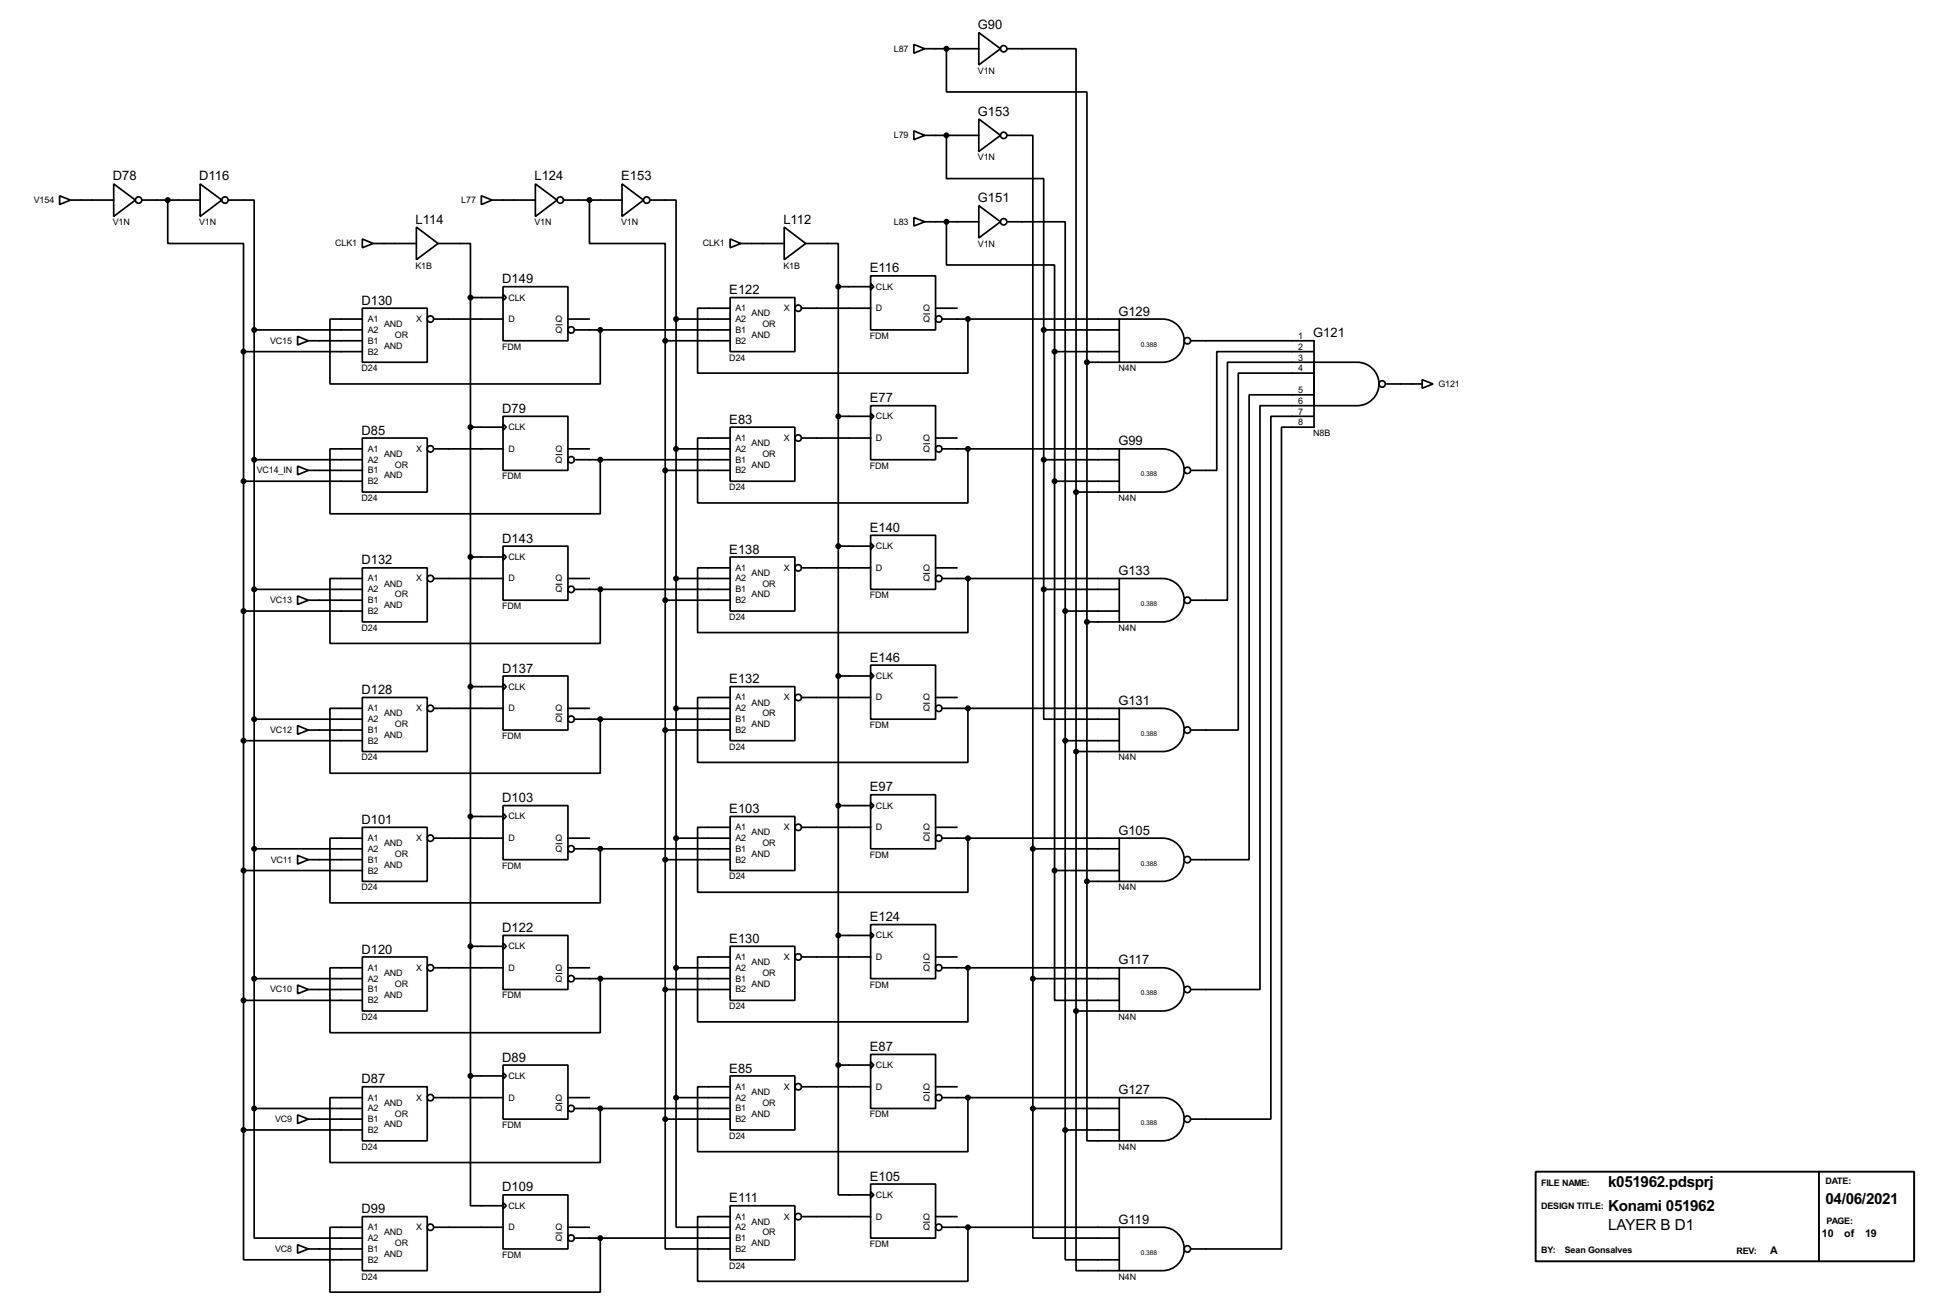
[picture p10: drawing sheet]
<svg xmlns="http://www.w3.org/2000/svg" width="460mm" height="307mm" viewBox="0 0 460 307" stroke-linecap="round" stroke-linejoin="round" font-family="sans-serif">
<g fill="none" stroke="#000" stroke-width=".4">
<path d="M214.7 10.5l2.5 1-2.5 1zM217.2 11.5h12.7M222.3 11.5v10.1h33v63.5M229.9 7.7l5.1 3.8-5.1 3.8zM236.5 11.5h16.3v104.1M214.7 30.8l2.5 1-2.5 1zM217.2 31.8h12.7M222.3 31.8v10.2h22.9v35.5M229.9 28l5.1 3.8-5.1 3.8zM236.5 31.8h6.1v167.6M14 46l2.6 1-2.6 1.1zM16.6 47h10.1"/>
<path d="M26.7 43.2l5.1 3.8-5.1 3.9zM33.3 47h13.7M39.4 47v10.2h17.8v25.4M47 43.2l5.1 3.8-5.1 3.9zM53.6 47h6.1v30.5M85.1 56.2l2.6 1-2.6 1zM87.7 57.2h10.1M97.8 53.4l5.1 3.8-5.1 3.8zM102.9 57.2h7.6v12.7M113.1 46l2.5 1-2.5 1.1zM115.6 47h10.2M125.8 43.2l5.1 3.8-5.1 3.9z"/>
<path d="M132.4 47h13.7M138.5 47v10.2h17.8v22.9M146.1 43.2l5.1 3.8-5.1 3.9zM152.7 47h6.1v28M171.5 56.2l2.5 1-2.5 1zM174 57.2h10.2M184.2 53.4l5.1 3.8-5.1 3.8zM189.3 57.2h7.6v10.2M214.7 51.1l2.5 1-2.5 1zM217.2 52.1h12.7M222.3 52.1v10.2h25.4v20.3M229.9 48.3l5.1 3.8-5.1 3.8z"/>
<path d="M236.5 52.1h13.7v91.5M59.7 77.5h25.4M59.7 77.5v182.9M69.9 79l2.5 1.1-2.5 1zM85.1 72.4h15.3v12.7h-15.3zM85.1 75h-7.6v15.2h63.5v-12.7M101.9 75h16.3M110.5 69.9h7.7M110.5 69.9v182.9M118.2 67.4h15.2v12.7h-15.2zM118.2 69.1l.7 .8-.7 .8zM133.4 75h5.1"/>
<path d="M134.9 77.5h36.6M158.8 75h12.7M158.8 75v182.9M171.5 69.9h15.2v12.7h-15.2zM171.5 72.4h-7.6v15.3h63.5v-12.7M188.3 72.4h16.2M196.9 67.4h7.6M196.9 67.4v182.8M204.5 64.8h15.3v12.7h-15.3zM204.5 66.6l.8 .8-.8 .7zM219.8 72.4h5M221.3 75h41.6"/>
<path d="M245.2 77.5h17.7M245.2 77.5v61M262.9 75h10.2a5.1 5.1 0 0 1 5.1 5 5.1 5.1 0 0 1-5.1 5.1h-10.2zM57.2 82.6v182.9M57.2 82.6h27.9M72.4 80.1h12.7M118.2 97.8h15.2v12.7h-15.2zM118.2 99.6l.7 .8-.7 .7zM156.3 80.1h15.2M156.3 80.1v182.8M196.9 97.8h7.6M204.5 95.3h15.3v12.7h-15.3z"/>
<path d="M204.5 97.1l.8 .7-.8 .8zM247.7 82.6h15.2M247.7 82.6v121.9M255.3 85.1h7.6M255.3 85.1v122M279.7 80.1h29v20.3h-7.7v193h-21.3M308.7 85.1h10.1a5.1 5.1 0 0 1 5.1 5.1 5.1 5.1 0 0 1-5.1 5.1h-10.1zM308.7 82.6h-22.9v27.9h-6.1M308.7 85.1h-20.4v55.9h-8.6M308.7 87.7h-17.8v83.8h-11.2M308.7 92.8h-15.3v109.2h-13.7M308.7 95.3h-12.7v137.2h-16.3"/>
<path d="M308.7 97.8h-10.2v165.1h-18.8M325.4 90.2h8.7M334.1 89.2l2.5 1-2.5 1zM57.2 113.1h27.9M59.7 108h25.4M69.9 109.5l2.5 1-2.5 1.1zM72.4 110.5h12.7M85.1 102.9h15.3v12.7h-15.3zM85.1 105.5h-7.6v15.2h63.5v-12.7M101.9 105.5h16.3M110.5 100.4h7.7M133.4 105.5h5.1"/>
<path d="M134.9 108h36.6M156.3 110.5h15.2M158.8 105.5h12.7M171.5 100.4h15.2v12.7h-15.2zM171.5 102.9h-7.6v15.3h63.5v-12.7M188.3 102.9h16.2M219.8 102.9h5M221.3 105.5h41.6M245.2 108h17.7M247.7 113.1h15.2M252.8 115.6v121.9M252.8 115.6h10.1"/>
<path d="M262.9 105.5h10.2a5.1 5.1 0 0 1 5.1 5 5.1 5.1 0 0 1-5.1 5.1h-10.2zM59.7 138.5h25.4M85.1 133.4h15.3v12.7h-15.3zM85.1 135.9h-7.6v15.3h63.5v-12.7M101.9 135.9h16.3M110.5 130.9h7.7M118.2 128.3h15.2v12.7h-15.2zM118.2 130.1l.7 .8-.7 .7zM133.4 135.9h5.1M134.9 138.5h36.6M158.8 135.9h12.7M171.5 130.9h15.2v12.7h-15.2z"/>
<path d="M171.5 133.4h-7.6v15.2h63.5v-12.7M188.3 133.4h16.2M196.9 128.3h7.6M204.5 125.8h15.3v12.7h-15.3zM204.5 127.6l.8 .7-.8 .8zM219.8 133.4h5M221.3 135.9h41.6M245.2 138.5v30.5h17.7M245.2 138.5h17.7M262.9 135.9h10.2a5.1 5.1 0 0 1 5.1 5.1 5.1 5.1 0 0 1-5.1 5.1h-10.2zM57.2 143.6h27.9M69.9 140l2.5 1-2.5 1z"/>
<path d="M72.4 141h12.7M118.2 158.8h15.2v12.7h-15.2zM156.3 141h15.2M196.9 158.8h7.6M204.5 156.3h15.3v12.7h-15.3zM204.5 158l.8 .8-.8 .8zM250.2 143.6h12.7M250.2 143.6v121.9M255.3 146.1h7.6M57.2 174h27.9M59.7 169h25.4M69.9 170.5l2.5 1-2.5 1z"/>
<path d="M72.4 171.5h12.7M85.1 163.9h15.3v12.7h-15.3zM85.1 166.4h-7.6v15.3h63.5v-12.7M101.9 166.4h16.3M110.5 161.3h7.7M118.2 160.6l.7 .7-.7 .8zM133.4 166.4h5.1M134.9 169h36.6M156.3 171.5h15.2M158.8 166.4h12.7M171.5 161.3h15.2v12.7h-15.2zM171.5 163.9h-7.6v15.2h63.5v-12.7"/>
<path d="M188.3 163.9h16.2M219.8 163.9h5M221.3 166.4h41.6M250.2 174h12.7M252.8 176.6h10.1M262.9 166.4h10.2a5.1 5.1 0 0 1 5.1 5.1 5.1 5.1 0 0 1-5.1 5.1h-10.2zM59.7 199.4h25.4M85.1 194.4h15.3v12.7h-15.3zM85.1 196.9h-7.6v15.2h63.5v-12.7M101.9 196.9h16.3M110.5 191.8h7.7M118.2 189.3h15.2v12.7h-15.2z"/>
<path d="M118.2 191.1l.7 .7-.7 .8zM133.4 196.9h5.1M134.9 199.4h36.6M158.8 196.9h12.7M171.5 191.8h15.2v12.7h-15.2zM171.5 194.4h-7.6v15.2h63.5v-12.7M188.3 194.4h16.2M196.9 189.3h7.6M204.5 186.7h15.3v12.7h-15.3zM204.5 188.5l.8 .8-.8 .7zM219.8 194.4h5M221.3 196.9h41.6"/>
<path d="M242.6 199.4h20.3M242.6 199.4v61M262.9 196.9h10.2a5.1 5.1 0 0 1 5.1 5.1 5.1 5.1 0 0 1-5.1 5.1h-10.2zM57.2 204.5h27.9M69.9 201l2.5 1-2.5 1zM72.4 202h12.7M118.2 219.8h15.2v12.7h-15.2zM156.3 202h15.2M196.9 219.8h7.6M204.5 217.2h15.3v12.7h-15.3zM204.5 219l.8 .8-.8 .7zM247.7 204.5v30.5h15.2"/>
<path d="M247.7 204.5h15.2M255.3 207.1v60.9h7.6M255.3 207.1h7.6M57.2 235h27.9M59.7 229.9h25.4M69.9 231.4l2.5 1.1-2.5 1zM72.4 232.5h12.7M85.1 224.8h15.3v12.7h-15.3zM85.1 227.4h-7.6v15.2h63.5v-12.7M101.9 227.4h16.3M110.5 222.3h7.7M118.2 221.5l.7 .8-.7 .8z"/>
<path d="M133.4 227.4h5.1M134.9 229.9h36.6M156.3 232.5h15.2M158.8 227.4h12.7M171.5 222.3h15.2v12.7h-15.2zM171.5 224.8h-7.6v15.3h63.5v-12.7M188.3 224.8h16.2M219.8 224.8h5M221.3 227.4h41.6M242.6 229.9h20.3M252.8 237.5v61h10.1M252.8 237.5h10.1"/>
<path d="M262.9 227.4h10.2a5.1 5.1 0 0 1 5.1 5 5.1 5.1 0 0 1-5.1 5.1h-10.2zM85.1 255.3h15.3v12.7h-15.3zM85.1 257.9h-7.6v15.2h63.5v-12.7M101.9 257.9h16.3M110.5 252.8v30.5h7.7M110.5 252.8h7.7M118.2 250.2h15.2v12.7h-15.2zM118.2 252l.7 .8-.7 .7zM133.4 257.9h5.1M158.8 257.9v30.4h12.7M158.8 257.9h12.7M171.5 252.8h15.2v12.7h-15.2z"/>
<path d="M171.5 255.3h-7.6v15.3h63.5v-12.7M188.3 255.3h16.2M196.9 250.2v30.5h7.6M196.9 250.2h7.6M204.5 247.7h15.3v12.7h-15.3zM204.5 249.5l.8 .7-.8 .8zM219.8 255.3h5M221.3 257.9h41.6M262.9 257.9h10.2a5.1 5.1 0 0 1 5.1 5 5.1 5.1 0 0 1-5.1 5.1h-10.2zM57.2 265.5v30.5h27.9M57.2 265.5h27.9M59.7 260.4v30.5h25.4"/>
<path d="M59.7 260.4h25.4M69.9 261.9l2.5 1-2.5 1.1zM72.4 262.9h12.7M134.9 260.4h36.6M156.3 262.9v30.5h15.2M156.3 262.9h15.2M204.5 278.2h15.3v12.7h-15.3zM204.5 280l.8 .7-.8 .8zM242.6 260.4v30.5h20.3M242.6 260.4h20.3M250.2 265.5v30.5h12.7M250.2 265.5h12.7"/>
<path d="M69.9 292.4l2.5 1-2.5 1zM72.4 293.4h12.7M85.1 285.8h15.3v12.7h-15.3zM85.1 288.3h-7.6v15.3h63.5v-12.7M101.9 288.3h16.3M118.2 280.7h15.2v12.7h-15.2zM118.2 282.5l.7 .8-.7 .7zM133.4 288.3h5.1M134.9 290.9h36.6M171.5 283.3h15.2v12.7h-15.2zM171.5 285.8h-7.6v15.2h63.5v-12.7M188.3 285.8h16.2"/>
<path d="M219.8 285.8h5M221.3 288.3h41.6M262.9 288.3h10.2a5.1 5.1 0 0 1 5.1 5.1 5.1 5.1 0 0 1-5.1 5.1h-10.2z"/>
<circle cx="235.7" cy="11.5" r=".75"/>
<circle cx="235.7" cy="31.8" r=".75"/>
<circle cx="32.5" cy="47" r=".75"/>
<circle cx="52.8" cy="47" r=".75"/>
<circle cx="131.6" cy="47" r=".75"/>
<circle cx="151.9" cy="47" r=".75"/>
<circle cx="235.7" cy="52.1" r=".75"/>
<circle cx="101.1" cy="75" r=".75"/>
<circle cx="134.1" cy="77.5" r=".75"/>
<circle cx="187.5" cy="72.4" r=".75"/>
<circle cx="220.5" cy="75" r=".75"/>
<circle cx="278.9" cy="80.1" r=".75"/>
<circle cx="324.6" cy="90.2" r=".75"/>
<circle cx="101.1" cy="105.5" r=".75"/>
<circle cx="134.1" cy="108" r=".75"/>
<circle cx="187.5" cy="102.9" r=".75"/>
<circle cx="220.5" cy="105.5" r=".75"/>
<circle cx="278.9" cy="110.5" r=".75"/>
<circle cx="101.1" cy="135.9" r=".75"/>
<circle cx="134.1" cy="138.5" r=".75"/>
<circle cx="187.5" cy="133.4" r=".75"/>
<circle cx="220.5" cy="135.9" r=".75"/>
<circle cx="278.9" cy="141" r=".75"/>
<circle cx="101.1" cy="166.4" r=".75"/>
<circle cx="134.1" cy="169" r=".75"/>
<circle cx="187.5" cy="163.9" r=".75"/>
<circle cx="220.5" cy="166.4" r=".75"/>
<circle cx="278.9" cy="171.5" r=".75"/>
<circle cx="101.1" cy="196.9" r=".75"/>
<circle cx="134.1" cy="199.4" r=".75"/>
<circle cx="187.5" cy="194.4" r=".75"/>
<circle cx="220.5" cy="196.9" r=".75"/>
<circle cx="278.9" cy="202" r=".75"/>
<circle cx="101.1" cy="227.4" r=".75"/>
<circle cx="134.1" cy="229.9" r=".75"/>
<circle cx="187.5" cy="224.8" r=".75"/>
<circle cx="220.5" cy="227.4" r=".75"/>
<circle cx="278.9" cy="232.5" r=".75"/>
<circle cx="101.1" cy="257.9" r=".75"/>
<circle cx="187.5" cy="255.3" r=".75"/>
<circle cx="220.5" cy="257.9" r=".75"/>
<circle cx="134.1" cy="260.4" r=".75"/>
<circle cx="278.9" cy="262.9" r=".75"/>
<circle cx="101.1" cy="288.3" r=".75"/>
<circle cx="134.1" cy="290.9" r=".75"/>
<circle cx="187.5" cy="285.8" r=".75"/>
<circle cx="220.5" cy="288.3" r=".75"/>
<circle cx="278.9" cy="293.4" r=".75"/>
</g>
<g fill="none" stroke="#000" stroke-width=".23">
<path d="M130.5 76.3h1.6M216.9 73.8h1.6M130.5 106.8h1.6M216.9 104.3h1.6M130.5 137.3h1.6M216.9 134.7h1.6M130.5 167.8h1.6M216.9 165.2h1.6M130.5 198.2h1.6M216.9 195.7h1.6M130.5 228.7h1.6M216.9 226.2h1.6"/>
<path d="M130.5 259.2h1.6M216.9 256.7h1.6M130.5 289.7h1.6M216.9 287.1h1.6"/>
</g>
<g fill="#000" stroke="#000" stroke-width=".4">
<circle cx="222.3" cy="11.5" r=".5"/>
<circle cx="222.3" cy="31.8" r=".5"/>
<circle cx="39.4" cy="47" r=".5"/>
<circle cx="138.4" cy="47" r=".5"/>
<circle cx="222.3" cy="52.1" r=".5"/>
<circle cx="59.7" cy="77.5" r=".5"/>
<circle cx="110.5" cy="69.9" r=".5"/>
<circle cx="141" cy="77.5" r=".5"/>
<circle cx="158.8" cy="75" r=".5"/>
<circle cx="196.9" cy="67.4" r=".5"/>
<circle cx="227.3" cy="75" r=".5"/>
<circle cx="245.1" cy="77.5" r=".5"/>
<circle cx="57.2" cy="82.6" r=".5"/>
<circle cx="156.2" cy="80.1" r=".5"/>
<circle cx="196.9" cy="97.8" r=".5"/>
<circle cx="247.7" cy="82.6" r=".5"/>
<circle cx="255.3" cy="85.1" r=".5"/>
<circle cx="57.2" cy="113.1" r=".5"/>
<circle cx="59.7" cy="108" r=".5"/>
<circle cx="110.5" cy="100.4" r=".5"/>
<circle cx="141" cy="108" r=".5"/>
<circle cx="156.2" cy="110.5" r=".5"/>
<circle cx="158.8" cy="105.5" r=".5"/>
<circle cx="227.3" cy="105.5" r=".5"/>
<circle cx="245.1" cy="108" r=".5"/>
<circle cx="247.7" cy="113.1" r=".5"/>
<circle cx="252.7" cy="115.6" r=".5"/>
<circle cx="59.7" cy="138.5" r=".5"/>
<circle cx="110.5" cy="130.9" r=".5"/>
<circle cx="141" cy="138.5" r=".5"/>
<circle cx="158.8" cy="135.9" r=".5"/>
<circle cx="196.9" cy="128.3" r=".5"/>
<circle cx="227.3" cy="135.9" r=".5"/>
<circle cx="245.1" cy="138.5" r=".5"/>
<circle cx="57.2" cy="143.6" r=".5"/>
<circle cx="156.2" cy="141" r=".5"/>
<circle cx="196.9" cy="158.8" r=".5"/>
<circle cx="250.2" cy="143.6" r=".5"/>
<circle cx="255.3" cy="146.1" r=".5"/>
<circle cx="57.2" cy="174" r=".5"/>
<circle cx="59.7" cy="169" r=".5"/>
<circle cx="110.5" cy="161.3" r=".5"/>
<circle cx="141" cy="169" r=".5"/>
<circle cx="156.2" cy="171.5" r=".5"/>
<circle cx="158.8" cy="166.4" r=".5"/>
<circle cx="227.3" cy="166.4" r=".5"/>
<circle cx="250.2" cy="174" r=".5"/>
<circle cx="252.7" cy="176.6" r=".5"/>
<circle cx="59.7" cy="199.4" r=".5"/>
<circle cx="110.5" cy="191.8" r=".5"/>
<circle cx="141" cy="199.4" r=".5"/>
<circle cx="158.8" cy="196.9" r=".5"/>
<circle cx="196.9" cy="189.3" r=".5"/>
<circle cx="227.3" cy="196.9" r=".5"/>
<circle cx="242.6" cy="199.4" r=".5"/>
<circle cx="57.2" cy="204.5" r=".5"/>
<circle cx="156.2" cy="202" r=".5"/>
<circle cx="196.9" cy="219.8" r=".5"/>
<circle cx="247.7" cy="204.5" r=".5"/>
<circle cx="255.3" cy="207.1" r=".5"/>
<circle cx="57.2" cy="235" r=".5"/>
<circle cx="59.7" cy="229.9" r=".5"/>
<circle cx="110.5" cy="222.3" r=".5"/>
<circle cx="141" cy="229.9" r=".5"/>
<circle cx="156.2" cy="232.5" r=".5"/>
<circle cx="158.8" cy="227.4" r=".5"/>
<circle cx="227.3" cy="227.4" r=".5"/>
<circle cx="242.6" cy="229.9" r=".5"/>
<circle cx="252.7" cy="237.5" r=".5"/>
<circle cx="110.5" cy="252.8" r=".5"/>
<circle cx="158.8" cy="257.9" r=".5"/>
<circle cx="196.9" cy="250.2" r=".5"/>
<circle cx="227.3" cy="257.9" r=".5"/>
<circle cx="57.2" cy="265.5" r=".5"/>
<circle cx="59.7" cy="260.4" r=".5"/>
<circle cx="141" cy="260.4" r=".5"/>
<circle cx="156.2" cy="262.9" r=".5"/>
<circle cx="242.6" cy="260.4" r=".5"/>
<circle cx="250.2" cy="265.5" r=".5"/>
<circle cx="141" cy="290.9" r=".5"/>
<circle cx="227.3" cy="288.3" r=".5"/>
</g>
<path d="M360.7 275.3h88.9v21h-88.9zM427.3 275.3v21" fill="none" stroke="#000" stroke-width=".45"/>
<g font-size="4">
<text x="377.8" y="278.8">k051962.pdsprj</text>
<text x="377.8" y="284.6">Konami 051962</text>
<text x="428.8" y="282.9">04/06/2021</text>
<text x="377.8" y="289">LAYER B D1</text>
</g>
<g font-size="3.4">
<text x="229.7" y="6.8">G90</text>
<text x="229.7" y="27.2">G153</text>
<text x="26.5" y="42.4">D78</text>
<text x="46.8" y="42.4">D116</text>
<text x="125.6" y="42.4">L124</text>
<text x="145.9" y="42.4">E153</text>
<text x="229.7" y="47.5">G151</text>
<text x="97.6" y="52.6">L114</text>
<text x="184" y="52.6">L112</text>
<text x="204.3" y="64">E116</text>
<text x="84.9" y="71.6">D130</text>
<text x="118" y="66.6">D149</text>
<text x="171.3" y="69.1">E122</text>
<text x="262.7" y="74.1">G129</text>
<text x="308.5" y="79.3">G121</text>
<text x="204.3" y="94.5">E77</text>
<text x="118" y="97">D79</text>
<text x="171.3" y="99.5">E83</text>
<text x="84.9" y="102.1">D85</text>
<text x="262.7" y="104.7">G99</text>
<text x="204.3" y="124.9">E140</text>
<text x="118" y="127.5">D143</text>
<text x="171.3" y="130.1">E138</text>
<text x="84.9" y="132.6">D132</text>
<text x="262.7" y="135.1">G133</text>
<text x="204.3" y="155.5">E146</text>
<text x="118" y="158">D137</text>
<text x="171.3" y="160.5">E132</text>
<text x="84.9" y="163.1">D128</text>
<text x="262.7" y="165.6">G131</text>
<text x="204.3" y="185.9">E97</text>
<text x="118" y="188.5">D103</text>
<text x="171.3" y="191">E103</text>
<text x="84.9" y="193.6">D101</text>
<text x="262.7" y="196.1">G105</text>
<text x="118" y="219">D122</text>
<text x="171.3" y="221.5">E130</text>
<text x="204.3" y="216.4">E124</text>
<text x="84.9" y="224">D120</text>
<text x="262.7" y="226.6">G117</text>
<text x="118" y="249.4">D89</text>
<text x="171.3" y="252">E85</text>
<text x="204.3" y="246.9">E87</text>
<text x="84.9" y="254.5">D87</text>
<text x="262.7" y="257.1">G127</text>
<text x="118" y="279.9">D109</text>
<text x="204.3" y="277.4">E105</text>
<text x="84.9" y="285">D99</text>
<text x="171.3" y="282.5">E111</text>
<text x="262.7" y="287.5">G119</text>
</g>
<g font-size="2.8">
<text x="428" y="290.6">10</text>
<text x="433.2" y="290.6">of</text>
<text x="438.1" y="290.6">19</text>
<text x="415.8" y="294.7">A</text>
</g>
<g font-size="2.4">
<text x="210" y="12.1">L87</text>
<text x="229.7" y="17.3">V1N</text>
<text x="210" y="32.5">L79</text>
<text x="229.7" y="37.7">V1N</text>
<text x="8" y="47.7">V154</text>
<text x="108.4" y="47.7">L77</text>
<text x="26.5" y="52.9">V1N</text>
<text x="46.8" y="52.9">V1N</text>
<text x="125.6" y="52.9">V1N</text>
<text x="145.9" y="52.9">V1N</text>
<text x="210" y="52.8">L83</text>
<text x="78.7" y="57.9">CLK1</text>
<text x="165.1" y="57.9">CLK1</text>
<text x="229.7" y="58">V1N</text>
<text x="97.6" y="63.1">K1B</text>
<text x="184" y="63.1">K1B</text>
<text x="119.4" y="70.6">CLK</text>
<text x="205.8" y="68.1">CLK</text>
<text x="86.4" y="75.6">A1</text>
<text x="90.2" y="76.9">AND</text>
<text x="97.8" y="75.6">X</text>
<text x="119.4" y="75.6">D</text>
<text x="130.5" y="75.6">Q</text>
<text x="172.8" y="73.1">A1</text>
<text x="172.8" y="75.6">A2</text>
<text x="176.6" y="74.3">AND</text>
<text x="179.1" y="76.9">OR</text>
<text x="184.1" y="73.1">X</text>
<text x="205.8" y="73.1">D</text>
<text x="216.9" y="73.1">Q</text>
<text x="216.9" y="75.6">Q</text>
<text x="63.5" y="80.8">VC15</text>
<text x="86.4" y="80.8">B1</text>
<text x="86.4" y="83.3">B2</text>
<text x="86.4" y="78.2">A2</text>
<text x="90.2" y="81.9">AND</text>
<text x="92.8" y="79.4">OR</text>
<text x="118" y="82.2">FDM</text>
<text x="130.5" y="78.2">Q</text>
<text x="172.8" y="78.2">B1</text>
<text x="172.8" y="80.8">B2</text>
<text x="176.6" y="79.4">AND</text>
<text x="204.3" y="79.6">FDM</text>
<text x="305" y="79.7">1</text>
<text x="305" y="82.2">2</text>
<text x="84.9" y="87.2">D24</text>
<text x="171.3" y="84.7">D24</text>
<text x="262.7" y="87.2">N4N</text>
<text x="305" y="84.7">3</text>
<text x="305" y="87.3">4</text>
<text x="305" y="92.4">5</text>
<text x="305" y="94.9">6</text>
<text x="337.9" y="90.9">G121</text>
<text x="119.4" y="101">CLK</text>
<text x="205.8" y="98.5">CLK</text>
<text x="305" y="97.4">7</text>
<text x="305" y="100">8</text>
<text x="86.4" y="106.2">A1</text>
<text x="90.2" y="107.3">AND</text>
<text x="97.8" y="106.2">X</text>
<text x="119.4" y="106.2">D</text>
<text x="130.5" y="106.2">Q</text>
<text x="172.8" y="103.6">A1</text>
<text x="172.8" y="106.2">A2</text>
<text x="176.6" y="104.8">AND</text>
<text x="179.1" y="107.3">OR</text>
<text x="184.1" y="103.6">X</text>
<text x="205.8" y="103.6">D</text>
<text x="216.9" y="103.6">Q</text>
<text x="216.9" y="106.2">Q</text>
<text x="308.5" y="102.4">N8B</text>
<text x="60.3" y="111.2">VC14_IN</text>
<text x="86.4" y="111.2">B1</text>
<text x="86.4" y="113.7">B2</text>
<text x="86.4" y="108.7">A2</text>
<text x="90.2" y="112.4">AND</text>
<text x="92.8" y="109.9">OR</text>
<text x="118" y="112.6">FDM</text>
<text x="130.5" y="108.7">Q</text>
<text x="172.8" y="108.7">B1</text>
<text x="172.8" y="111.2">B2</text>
<text x="176.6" y="109.9">AND</text>
<text x="204.3" y="110.1">FDM</text>
<text x="84.9" y="117.7">D24</text>
<text x="171.3" y="115.1">D24</text>
<text x="262.7" y="117.7">N4N</text>
<text x="119.4" y="131.6">CLK</text>
<text x="205.8" y="129">CLK</text>
<text x="86.4" y="136.6">A1</text>
<text x="90.2" y="137.8">AND</text>
<text x="97.8" y="136.6">X</text>
<text x="119.4" y="136.6">D</text>
<text x="130.5" y="136.6">Q</text>
<text x="172.8" y="134.1">A1</text>
<text x="172.8" y="136.6">A2</text>
<text x="176.6" y="135.3">AND</text>
<text x="179.1" y="137.8">OR</text>
<text x="184.1" y="134.1">X</text>
<text x="205.8" y="134.1">D</text>
<text x="216.9" y="134.1">Q</text>
<text x="216.9" y="136.6">Q</text>
<text x="63.5" y="141.7">VC13</text>
<text x="86.4" y="141.7">B1</text>
<text x="86.4" y="139.2">A2</text>
<text x="90.2" y="142.9">AND</text>
<text x="92.8" y="140.4">OR</text>
<text x="118" y="143.1">FDM</text>
<text x="130.5" y="139.2">Q</text>
<text x="172.8" y="139.2">B1</text>
<text x="172.8" y="141.7">B2</text>
<text x="176.6" y="140.4">AND</text>
<text x="204.3" y="140.6">FDM</text>
<text x="84.9" y="148.2">D24</text>
<text x="86.4" y="144.3">B2</text>
<text x="171.3" y="145.7">D24</text>
<text x="262.7" y="148.2">N4N</text>
<text x="205.8" y="159.5">CLK</text>
<text x="86.4" y="167.1">A1</text>
<text x="97.8" y="167.1">X</text>
<text x="119.4" y="162">CLK</text>
<text x="119.4" y="167.1">D</text>
<text x="130.5" y="167.1">Q</text>
<text x="172.8" y="164.6">A1</text>
<text x="172.8" y="167.1">A2</text>
<text x="176.6" y="165.8">AND</text>
<text x="184.1" y="164.6">X</text>
<text x="205.8" y="164.6">D</text>
<text x="216.9" y="164.6">Q</text>
<text x="216.9" y="167.1">Q</text>
<text x="63.5" y="172.2">VC12</text>
<text x="86.4" y="172.2">B1</text>
<text x="86.4" y="169.7">A2</text>
<text x="90.2" y="168.3">AND</text>
<text x="90.2" y="173.4">AND</text>
<text x="92.8" y="170.9">OR</text>
<text x="118" y="173.6">FDM</text>
<text x="130.5" y="169.7">Q</text>
<text x="172.8" y="169.7">B1</text>
<text x="172.8" y="172.2">B2</text>
<text x="176.6" y="170.9">AND</text>
<text x="179.1" y="168.3">OR</text>
<text x="204.3" y="171.1">FDM</text>
<text x="84.9" y="178.7">D24</text>
<text x="86.4" y="174.7">B2</text>
<text x="171.3" y="176.1">D24</text>
<text x="262.7" y="178.7">N4N</text>
<text x="205.8" y="190">CLK</text>
<text x="86.4" y="197.6">A1</text>
<text x="97.8" y="197.6">X</text>
<text x="119.4" y="192.5">CLK</text>
<text x="119.4" y="197.6">D</text>
<text x="130.5" y="197.6">Q</text>
<text x="172.8" y="195.1">A1</text>
<text x="172.8" y="197.6">A2</text>
<text x="176.6" y="196.3">AND</text>
<text x="184.1" y="195.1">X</text>
<text x="205.8" y="195.1">D</text>
<text x="216.9" y="195.1">Q</text>
<text x="216.9" y="197.6">Q</text>
<text x="63.6" y="202.7">VC11</text>
<text x="86.4" y="202.7">B1</text>
<text x="86.4" y="200.1">A2</text>
<text x="90.2" y="198.8">AND</text>
<text x="90.2" y="203.9">AND</text>
<text x="92.8" y="201.3">OR</text>
<text x="130.5" y="200.1">Q</text>
<text x="172.8" y="200.1">B1</text>
<text x="172.8" y="202.7">B2</text>
<text x="176.6" y="201.3">AND</text>
<text x="179.1" y="198.8">OR</text>
<text x="204.3" y="201.5">FDM</text>
<text x="84.9" y="209.2">D24</text>
<text x="86.4" y="205.2">B2</text>
<text x="118" y="204.1">FDM</text>
<text x="171.3" y="206.6">D24</text>
<text x="262.7" y="209.2">N4N</text>
<text x="205.8" y="220.5">CLK</text>
<text x="119.4" y="223">CLK</text>
<text x="172.8" y="225.5">A1</text>
<text x="176.6" y="226.7">AND</text>
<text x="184.1" y="225.5">X</text>
<text x="205.8" y="225.5">D</text>
<text x="216.9" y="225.5">Q</text>
<text x="63.5" y="233.2">VC10</text>
<text x="86.4" y="228.1">A1</text>
<text x="86.4" y="233.2">B1</text>
<text x="86.4" y="230.6">A2</text>
<text x="90.2" y="229.3">AND</text>
<text x="92.8" y="231.8">OR</text>
<text x="97.8" y="228.1">X</text>
<text x="119.4" y="228.1">D</text>
<text x="130.5" y="228.1">Q</text>
<text x="130.5" y="230.6">Q</text>
<text x="172.8" y="230.6">B1</text>
<text x="172.8" y="233.2">B2</text>
<text x="172.8" y="228.1">A2</text>
<text x="176.6" y="231.8">AND</text>
<text x="179.1" y="229.3">OR</text>
<text x="204.3" y="232">FDM</text>
<text x="216.9" y="228.1">Q</text>
<text x="84.9" y="239.6">D24</text>
<text x="86.4" y="235.7">B2</text>
<text x="90.2" y="234.4">AND</text>
<text x="118" y="234.6">FDM</text>
<text x="171.3" y="237.1">D24</text>
<text x="262.7" y="239.6">N4N</text>
<text x="205.8" y="250.9">CLK</text>
<text x="119.4" y="253.5">CLK</text>
<text x="172.8" y="256">A1</text>
<text x="176.6" y="257.2">AND</text>
<text x="184.1" y="256">X</text>
<text x="205.8" y="256">D</text>
<text x="216.9" y="256">Q</text>
<text x="64.6" y="263.6">VC9</text>
<text x="86.4" y="258.6">A1</text>
<text x="86.4" y="263.6">B1</text>
<text x="86.4" y="261.1">A2</text>
<text x="90.2" y="259.8">AND</text>
<text x="92.8" y="262.3">OR</text>
<text x="97.8" y="258.6">X</text>
<text x="119.4" y="258.6">D</text>
<text x="130.5" y="258.6">Q</text>
<text x="130.5" y="261.1">Q</text>
<text x="172.8" y="261.1">B1</text>
<text x="172.8" y="263.6">B2</text>
<text x="172.8" y="258.6">A2</text>
<text x="176.6" y="262.3">AND</text>
<text x="179.1" y="259.8">OR</text>
<text x="204.3" y="262.5">FDM</text>
<text x="216.9" y="258.6">Q</text>
<text x="86.4" y="266.2">B2</text>
<text x="90.2" y="264.8">AND</text>
<text x="118" y="265">FDM</text>
<text x="171.3" y="267.6">D24</text>
<text x="84.9" y="270.1">D24</text>
<text x="262.7" y="270.1">N4N</text>
<text x="205.8" y="281.4">CLK</text>
<text x="362" y="278.7">FILE NAME:</text>
<text x="428.8" y="278.2">DATE:</text>
<text x="119.4" y="284">CLK</text>
<text x="172.8" y="286.5">A1</text>
<text x="176.6" y="287.7">AND</text>
<text x="184.1" y="286.5">X</text>
<text x="205.8" y="286.5">D</text>
<text x="216.9" y="286.5">Q</text>
<text x="362" y="284.1">DESIGN TITLE:</text>
<text x="429.1" y="287.6">PAGE:</text>
<text x="86.4" y="289">A1</text>
<text x="86.4" y="291.6">A2</text>
<text x="90.2" y="290.2">AND</text>
<text x="92.8" y="292.8">OR</text>
<text x="97.8" y="289">X</text>
<text x="119.4" y="289">D</text>
<text x="130.5" y="289">Q</text>
<text x="130.5" y="291.6">Q</text>
<text x="172.8" y="291.6">B1</text>
<text x="172.8" y="289">A2</text>
<text x="176.6" y="292.8">AND</text>
<text x="179.1" y="290.2">OR</text>
<text x="204.3" y="293">FDM</text>
<text x="216.9" y="289">Q</text>
<text x="64.6" y="294.1">VC8</text>
<text x="86.4" y="294.1">B1</text>
<text x="86.4" y="296.7">B2</text>
<text x="90.2" y="295.3">AND</text>
<text x="118" y="295.5">FDM</text>
<text x="171.3" y="298.1">D24</text>
<text x="172.8" y="294.1">B2</text>
<text x="362" y="294.4">BY:</text>
<text x="367.6" y="294.4">Sean Gonsalves</text>
<text x="407.9" y="294.5">REV:</text>
<text x="84.9" y="300.6">D24</text>
<text x="262.7" y="300.6">N4N</text>
</g>
<g font-size="1.8">
<text x="268" y="81.5">0.388</text>
<text x="268" y="111.9">0.388</text>
<text x="268" y="142.4">0.388</text>
<text x="268" y="172.9">0.388</text>
<text x="268" y="203.4">0.388</text>
<text x="268" y="233.9">0.388</text>
<text x="268" y="264.3">0.388</text>
<text x="268" y="294.8">0.388</text>
</g>
</svg>
